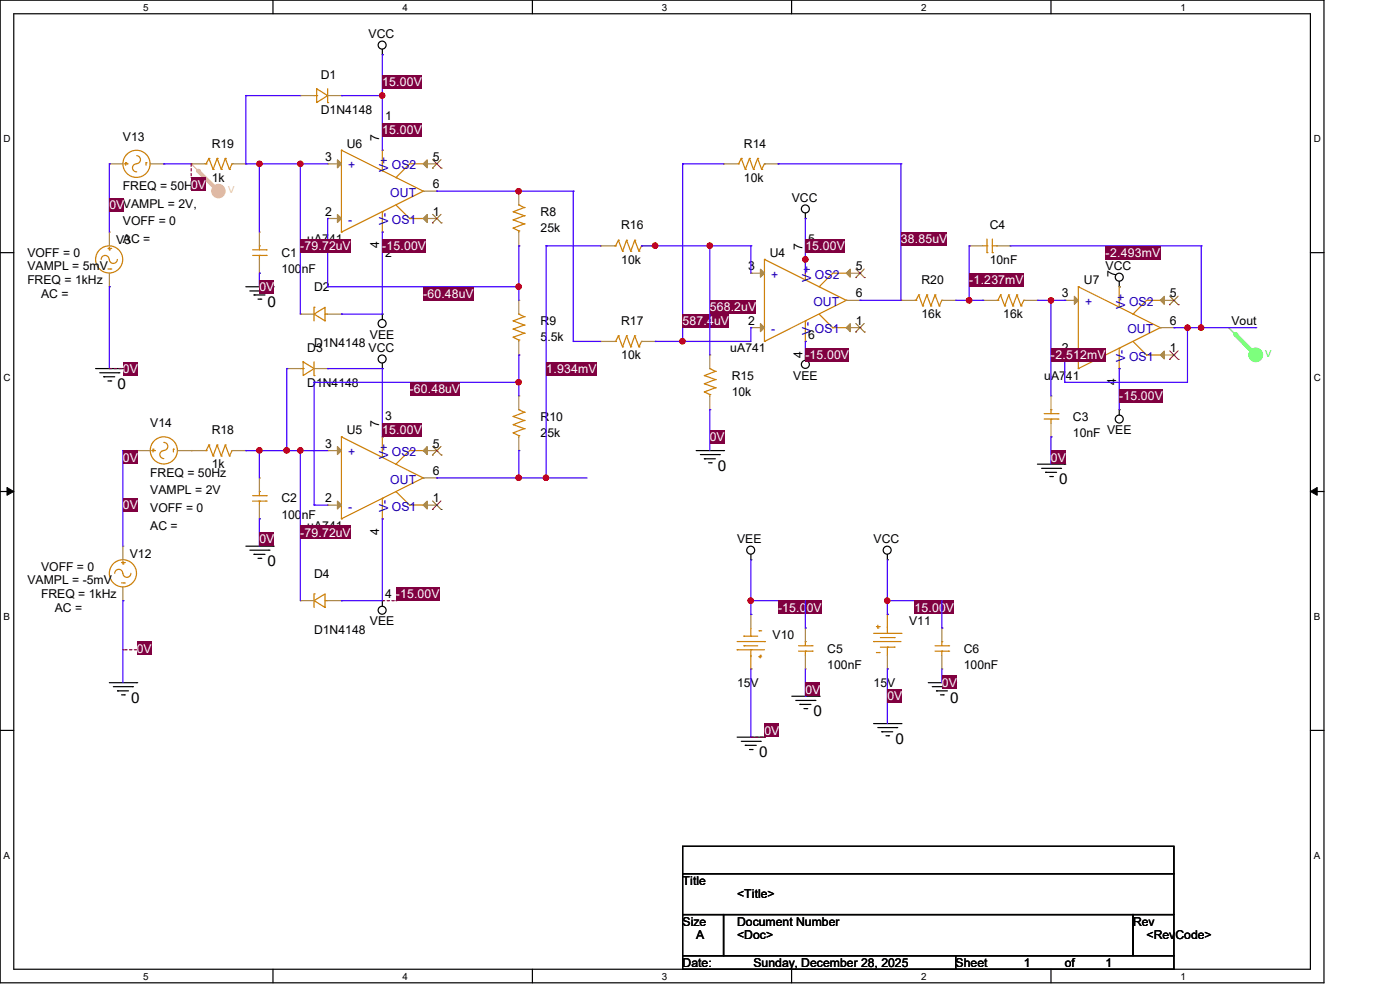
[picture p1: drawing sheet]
<svg xmlns="http://www.w3.org/2000/svg" width="297mm" height="210mm" viewBox="0 0 297 210" stroke-linecap="round" stroke-linejoin="round" font-family="sans-serif">
<path d="M0 0h280.9v208.5h-280.9zM2.9 2.9h275.1v202.7h-275.1z" fill="none" stroke="#000" stroke-width=".25"/>
<g fill="#fff">
<path d="M30.4 .3h1.1v2.4h-1.1z"/>
<path d="M30.4 205.9h1.1v2.3h-1.1z"/>
</g>
<path d="M57.9 0v2.9M57.9 205.6v2.9" fill="none" stroke="#000" stroke-width=".25"/>
<g fill="#fff">
<path d="M85.4 .3h1.1v2.4h-1.1z"/>
<path d="M85.4 205.9h1.1v2.3h-1.1z"/>
</g>
<path d="M112.9 0v2.9M112.9 205.6v2.9" fill="none" stroke="#000" stroke-width=".25"/>
<g fill="#fff">
<path d="M140.4 .3h1.2v2.4h-1.2z"/>
<path d="M140.4 205.9h1.2v2.3h-1.2z"/>
</g>
<path d="M167.9 0v2.9M167.9 205.6v2.9" fill="none" stroke="#000" stroke-width=".25"/>
<g fill="#fff">
<path d="M195.4 .3h1.2v2.4h-1.2z"/>
<path d="M195.4 205.9h1.2v2.3h-1.2z"/>
</g>
<path d="M223 0v2.9M223 205.6v2.9" fill="none" stroke="#000" stroke-width=".25"/>
<g fill="#fff">
<path d="M250.4 .3h1.2v2.4h-1.2z"/>
<path d="M250.4 205.9h1.2v2.3h-1.2z"/>
<path d="M.8 28.2h1.4v2.4h-1.4z"/>
<path d="M278.7 28.2h1.5v2.4h-1.5z"/>
<path d="M.8 78.9h1.4v2.3h-1.4z"/>
<path d="M278.7 78.9h1.5v2.3h-1.5z"/>
</g>
<path d="M0 53.6h2.9M278 53.6h2.9" fill="none" stroke="#000" stroke-width=".25"/>
<g fill="#fff">
<path d="M.8 129.6h1.3v2.3h-1.3z"/>
<path d="M278.7 129.6h1.4v2.3h-1.4z"/>
</g>
<path d="M0 104.3h2.9M278 104.3h2.9" fill="none" stroke="#000" stroke-width=".25"/>
<path d="M1.5 103.4l1.4 .9-1.4 .8zM278 104.3l1.4-.9v1.7z" fill="#000" stroke="#000" stroke-width=".21"/>
<g fill="#fff">
<path d="M.8 180.3h1.3v2.3h-1.3z"/>
<path d="M278.7 180.3h1.4v2.3h-1.4z"/>
</g>
<g fill="none" stroke="#000" stroke-width=".25">
<path d="M81.1 11.6h.1M81.1 10.5v1.1M170.9 46.4h.1M170.9 45.2v1.2M237.4 59.7v1.1M20.3 78.2h5.8M21.2 79.1h4M22 79.9h.1M22 79.9h2.3M25.2 79.1h.1M26.1 78.2h.1M52.2 60.8h5.8"/>
<path d="M53 61.7h4.1M53.9 62.6h.1M53.9 62.6h2.3M54.7 63.5h.6M55.3 63.5h.1M57.1 61.7h.1M58 60.8h.1M81.1 78.2h.1M81.1 66.6h.1M81.1 66.6v1.2M81.1 77v1.2M170.9 75.3h.1"/>
<path d="M170.9 75.3v1.2M237.4 60.8h.1M22.9 80.8h.6M23.5 80.8h.1M147.7 95.6h5.8M148.6 96.4h4M149.4 97.3h.1M149.4 97.3h2.4M150.3 98.2h.6M150.9 98.2h.1M152.6 96.4h.1M153.5 95.6h.1"/>
<path d="M220.1 98.5h5.8M221 99.4h4M225 99.4h.1M225.9 98.5h.1M237.4 86.9h.1M237.4 86.9v1.2M52.2 115.9h5.8M53 116.7h4.1M53.9 117.6h.1M53.9 117.6h2.3M54.7 118.4h.6M55.3 118.4h.1"/>
<path d="M57.1 116.7h.1M58 115.9h.1M159.3 118.7h.1M159.3 117.6v1.1M188.3 118.7h.1M188.3 117.6v1.1M221.8 100.2h.1M221.8 100.2h2.4M222.7 101.1h.6M223.3 101.1h.1M81.1 127.4h.1M81.1 127.4v1.2"/>
<path d="M0 154.9h2.9M23.2 144.8h5.8M24 145.7h4.1M24.9 146.6h.1M24.9 146.6h2.4M25.8 147.4h.6M26.4 147.4h.1M28.1 145.7h.1M29 144.8h.1M156.4 156.4h5.8M157.3 157.3h4M158.1 158.1h.1"/>
<path d="M158.1 158.1h2.3M159 159h.6M159.6 159h.1M161.3 157.3h.1M162.2 156.4h.1M168 147.7h5.8M168.8 148.6h4.1M169.7 149.4h.1M169.7 149.4h2.3M170.6 150.3h.6M171.2 150.3h.1M172.9 148.6h.1"/>
<path d="M173.8 147.7h.1M185.3 153.5h5.8M186.2 154.3h4M187.1 155.2h.1M187.1 155.2h2.3M188 156.1h.5M188.5 156.1h.1M190.2 154.3h.1M191.1 153.5h.1M196.9 144.8h5.8M197.8 145.7h4M198.7 146.6h.1"/>
<path d="M198.7 146.6h2.3M199.5 147.4h.6M200.1 147.4h.1M201.8 145.7h.1M202.7 144.8h.1M278 154.9h2.9M144.8 179.5h104.2v5.8h-104.2zM144.8 185.3h104.2v8.7h-104.2zM144.8 194h8.7v8.7h-8.7zM153.5 194h86.9v8.7h-86.9zM240.4 194h8.6v8.7h-8.6zM144.8 202.7h57.9v2.9h-57.9z"/>
<path d="M202.7 202.7h46.3v2.9h-46.3z"/>
<circle cx="81.1" cy="9.6" r=".85"/>
<circle cx="170.9" cy="44.3" r=".85"/>
<circle cx="237.4" cy="58.8" r=".85"/>
<circle cx="81.1" cy="68.6" r=".85"/>
<circle cx="81.1" cy="76.2" r=".85"/>
<circle cx="170.9" cy="77.3" r=".85"/>
<circle cx="237.4" cy="88.9" r=".85"/>
<circle cx="159.3" cy="116.7" r=".85"/>
<circle cx="188.2" cy="116.7" r=".85"/>
<circle cx="81.1" cy="129.5" r=".85"/>
</g>
<circle cx="46.3" cy="40.5" r="1.42" fill="#faa" stroke="#faa" stroke-width=".25"/>
<path d="M40.6 34.8h.1M40.6 34.8l5.8 5.8" fill="none" stroke="#faa" stroke-width=".25"/>
<path d="M42 36.2l4.4 4.4" fill="none" stroke="#faa" stroke-width=".85"/>
<circle cx="42" cy="36.2" r=".42" fill="#faa"/>
<circle cx="266.4" cy="75.3" r="1.43" fill="#5f5" stroke="#5f5" stroke-width=".25"/>
<path d="M260.6 69.5h.1M260.6 69.5l5.8 5.8" fill="none" stroke="#5f5" stroke-width=".25"/>
<path d="M262.1 71l4.3 4.3" fill="none" stroke="#5f5" stroke-width=".85"/>
<circle cx="262.1" cy="71" r=".42" fill="#5f5"/>
<g fill="none" stroke="#cc8006" stroke-width=".25">
<path d="M67.2 18.8l2.3 1.5-2.3 1.5zM69.5 18.8v3M26.4 34.8h.6M26.7 34.5h.1M26.7 34.5v.6M27 34.8h.1M29 33a.92 .92 0 0 1 .8 1.1 .92 .92 0 0 1-1.2 .7 .85 .85 0 0 0-.5 1 .85 .85 0 0 0 .9 .6M31 34.5h.1M31 34.5v.6M43.5 34.8h.2M43.7 34.8h.1M44.3 33.6h.1"/>
<path d="M44.3 33.6l-.6 1.2M44.3 33.6l.9 2.3M45.2 35.9h.1M46.1 33.6h.1M46.1 33.6l-.9 2.3M46.1 33.6l.8 2.3M46.9 35.9h.1M47.8 33.6h.1M47.8 33.6l-.9 2.3M47.8 33.6l.9 2.3M48.7 35.9h.1M49.2 34.8h.1"/>
<path d="M49.2 34.8l-.5 1.1M66.6 20.3h.6M67.2 20.3h.1M69.5 21.8h.1M72.4 31.9h.1M72.4 31.9v17.3M72.4 31.9l17.4 8.7M81.1 36.2h.1M81.1 31.9h.1M81.1 31.9v4.3M84 37.7h.1M89.8 34.8h.1"/>
<path d="M89.8 34.8h-2.9l-2.9 2.9M156.4 34.8h.3M156.7 34.8h.1M157.3 33.6h.1M157.3 33.6l-.6 1.2M157.3 33.6l.8 2.3M158.1 35.9h.1M159 33.6h.1M159 33.6l-.9 2.3M159 33.6l.9 2.3M159.9 35.9h.1M160.7 33.6h.1"/>
<path d="M160.7 33.6l-.8 2.3M160.7 33.6l.9 2.3M161.6 35.9h.1M162.2 34.8h.1M162.2 34.8l-.6 1.1M21.5 55a.87 .87 0 0 1 .8-.8 .87 .87 0 0 1 .9 .8 .85 .85 0 0 0 .8 .9 .85 .85 0 0 0 .9-.9M22.9 57.1h.6M22.9 52.7h.6M23.2 53h.1M23.2 52.5v.5M23.5 57.1h.1M23.5 52.7h.1"/>
<path d="M53.6 54.2h2.9M53.6 53h2.9M55 52.2h.1M55 54.2h.1M55 52.2v.8M55 54.2v.8M56.5 54.2h.1M56.5 53h.1M72.4 49.2h.1M81.1 44.9h.1M81.1 49.2h.1M81.1 44.9v4.3"/>
<path d="M84 43.5l2.9 2.9M86.9 46.4h.1M86.9 46.4h2.9M89.8 40.6h.1M89.8 46.4h.1M89.8 40.6l-17.4 8.6M108.9 48.4h.1M108.9 46.7h.1M108.9 44.9h.1M108.9 48.4l1.2 .6M108.9 46.7l2.3 .8M108.9 44.9l2.3 .9"/>
<path d="M110.1 43.5h.1M110.1 49h.1M110.1 49v.2M110.1 43.5l1.1 .5M111.2 47.5h.1M111.2 45.8h.1M111.2 44h.1M111.2 47.5l-2.3 .9M111.2 45.8l-2.3 .9M111.2 44l-2.3 .9M130.3 52.2h.3M130.6 52.2h.1"/>
<path d="M131.2 51h.1M131.2 51l-.6 1.2M131.2 51l.9 2.3M132.1 53.3h.1M132.9 51h.1M132.9 51l-.8 2.3M132.9 51l.9 2.3M133.8 53.3h.1M134.7 51h.1M134.7 51l-.9 2.3M134.7 51l.9 2.3M135.6 53.3h.1"/>
<path d="M136.1 52.2h.1M136.1 52.2l-.5 1.1M162.2 55h.1M162.2 55l17.3 8.7M162.2 55v17.4M170.9 59.4h.1M170.9 55h.1M170.9 55v4.4M179.5 58h.1M179.5 58h-2.8l-2.9 2.8M208.5 52.2h.9M209.4 53.6h.1"/>
<path d="M209.4 52.2h.1M209.4 50.7v2.9M210.5 53.6h.1M210.5 52.2h.9M210.5 50.7v2.9M211.4 52.2h.1M63.7 78.2h.6M64.3 76.8l2.3 1.4-2.3 1.5zM64.3 78.2h.1M66.6 79.7h.1M66.6 66.6l2.4-1.4v2.9zM66.6 65.2h.1"/>
<path d="M66.6 65.2v2.9M66.6 76.8v2.9M69 66.6h.1M69 66.6h.5M108.9 71.5h.1M108.9 69.8h.1M108.9 68.1h.1M108.9 71.5l1.2 .6M108.9 69.8l2.3 .9M108.9 68.1l2.3 .9M110.1 66.6h.1M110.1 72.1h.1"/>
<path d="M110.1 72.1v.3M110.1 66.6l1.1 .6M111.2 70.7h.1M111.2 69h.1M111.2 67.2h.1M111.2 70.7l-2.3 .8M111.2 69l-2.3 .8M111.2 67.2l-2.3 .9M130.3 72.4h.3M130.6 72.4h.1M131.2 71.2h.1M131.2 71.2l-.6 1.2"/>
<path d="M131.2 71.2l.9 2.4M132.1 73.6h.1M132.9 71.2h.1M132.9 71.2l-.8 2.4M132.9 71.2l.9 2.4M133.8 73.6h.1M134.7 71.2h.1M134.7 71.2l-.9 2.4M134.7 71.2l.9 2.4M135.6 73.6h.1M136.1 72.4h.1M136.1 72.4l-.5 1.2"/>
<path d="M149.4 79.7h.1M149.4 79.7l2.4 .8M150.6 78.2h.1M150.6 78.2l1.2 .6M151.8 78.8h.1M151.8 78.8l-2.4 .9M162.2 72.4h.1M170.9 68.1h.1M170.9 72.4h.1M170.9 68.1v4.3M173.8 60.8h.1M173.8 66.6l2.9 2.9"/>
<path d="M176.7 69.5h.1M176.7 69.5h2.8M179.5 63.7h.1M179.5 69.5h.1M179.5 63.7l-17.3 8.7M194 63.7h.3M194.3 63.7h.1M194.9 62.6h.1M194.9 62.6l-.6 1.1M194.9 62.6l.8 2.3M195.7 64.9h.1M196.6 62.6h.1"/>
<path d="M196.6 62.6l-.9 2.3M196.6 62.6l.9 2.3M197.5 64.9h.1M198.4 62.6h.1M198.4 62.6l-.9 2.3M198.4 62.6l.9 2.3M199.3 64.9h.1M199.8 63.7h.1M199.8 63.7l-.5 1.2M211.4 63.7h.3M211.7 63.7h.1M212.3 62.6h.1"/>
<path d="M212.3 62.6l-.6 1.1M212.3 62.6l.8 2.3M213.1 64.9h.1M214 62.6h.1M214 62.6l-.9 2.3M214 62.6l.9 2.3M214.9 64.9h.1M215.7 62.6h.1M215.7 62.6l-.8 2.3M215.7 62.6l.9 2.3M216.6 64.9h.1M217.2 63.7h.1"/>
<path d="M217.2 63.7l-.6 1.2M228.8 60.8h.1M228.8 78.2h.1M228.8 60.8l17.4 8.7M228.8 60.8v17.4M237.4 73.9h.1M237.4 65.2h.1M237.4 60.8h.1M237.4 78.2h.1M237.4 60.8v4.4M237.4 73.9v4.3M240.4 66.6h.1"/>
<path d="M240.4 72.4l2.8 2.9M243.2 75.3h.1M243.2 75.3h3M246.2 69.5h.1M246.2 63.7h.1M246.2 75.3h.1M246.2 63.7h-3l-2.8 2.9M246.2 69.5l-17.4 8.7M32.2 95.6h.6M32.5 95.3h.1M32.5 95.3v.6M32.8 95.6h.1"/>
<path d="M34.8 93.9a.85 .85 0 0 1 .8 .8 .85 .85 0 0 1-.8 .8M34.8 95.6a.85 .85 0 0 0-.9 .8 .85 .85 0 0 0 .9 .9M36.8 95.3h.1M36.8 95.3v.6M43.5 95.6h.2M43.7 95.6h.1M44.3 94.4h.1M44.3 94.4l-.6 1.2M44.3 94.4l.9 2.3M45.2 96.7h.1M46.1 94.4h.1M46.1 94.4l-.9 2.3"/>
<path d="M46.1 94.4l.8 2.3M46.9 96.7h.1M47.8 94.4h.1M47.8 94.4l-.9 2.3M47.8 94.4l.9 2.3M48.7 96.7h.1M49.2 95.6h.1M49.2 95.6l-.5 1.1M72.4 92.7h.1M72.4 92.7l17.4 8.7M72.4 92.7v17.4M81.1 97h.1"/>
<path d="M81.1 92.7h.1M81.1 92.7v4.3M84 98.5h.1M89.8 95.6h.1M89.8 95.6h-2.9l-2.9 2.9M108.9 91.8h.1M108.9 90.1h.1M108.9 88.3h.1M108.9 91.8l1.2 .6M108.9 90.1l2.3 .8M108.9 88.3l2.3 .9M110.1 86.9h.1"/>
<path d="M110.1 92.4h.1M110.1 86.9l1.1 .6M110.1 92.4v.3M111.2 90.9h.1M111.2 89.2h.1M111.2 87.5h.1M111.2 90.9l-2.3 .9M111.2 89.2l-2.3 .9M111.2 87.5l-2.3 .8M149.4 83.1h.1M149.4 81.4h.1M149.4 83.1l1.2 .6"/>
<path d="M149.4 81.4l2.4 .9M150.6 83.7h.1M150.6 83.7v.3M151.8 82.3h.1M151.8 80.5h.1M151.8 82.3l-2.4 .8M151.8 80.5l-2.4 .9M221.5 88.9h3M221.5 87.8h3M223 86.9h.1M223 88.9h.1M223 86.9v.9"/>
<path d="M223 88.9v.9M224.5 88.9h.1M224.5 87.8h.1M25.8 119.3h.6M26.1 119.6h.1M26.1 119v.6M26.4 119.3h.1M53.6 106.3h2.9M53.6 105.2h2.9M55 104.3h.1M55 106.3h.1M55 104.3v.9"/>
<path d="M55 106.3v.8M56.5 106.3h.1M56.5 105.2h.1M72.4 110.1h.1M81.1 105.7h.1M81.1 110.1h.1M81.1 105.7v4.4M84 104.3l2.9 2.8M86.9 107.1h.1M86.9 107.1h2.9M89.8 101.4h.1M89.8 107.1h.1"/>
<path d="M89.8 101.4l-17.4 8.7M24.3 121.6a.85 .85 0 0 1 .9-.8 .85 .85 0 0 1 .8 .8M25.8 123.7h.6M26.1 121.6a.85 .85 0 0 0 .8 .9 .85 .85 0 0 0 .9-.9M26.4 123.7h.1M66.6 127.4l2.4-1.4v2.9zM66.6 126h.1M66.6 126v2.9M69 127.4h.1M69 127.4h.5M156.4 137.8h.1M156.4 136.1h5.8"/>
<path d="M156.4 137.8h5.8M157.8 137h.1M157.8 135h.1M157.8 137h2.9M157.8 135h2.9M159.3 137.8h.1M159.3 135h.1M159.3 133.2v1.8M159.3 137.8v4.1M161 139.3h.1M161 133.8h.1M161 139.3h.6"/>
<path d="M161 133.8h.6M161.3 139h.1M161.3 139v.6M162.2 136.1h.1M169.4 138.1h2.9M169.4 137h2.9M170.9 136.1h.1M170.9 138.1h.1M170.9 136.1v.9M170.9 138.1v.9M172.3 138.1h.1M172.3 137h.1"/>
<path d="M185.3 136.1h.1M185.3 136.1h5.8M185.3 134.4h5.8M185.9 132.9h.6M185.9 138.4h.6M186.2 133.2h.1M186.2 132.6v.6M186.5 132.9h.1M186.5 138.4h.1M186.8 135.3h2.9M186.8 137.3h2.9M188.3 134.4h.1"/>
<path d="M188.3 137.3h.1M188.3 130.3h.1M188.3 130.3v4.1M188.3 137.3v1.7M189.7 135.3h.1M189.7 137.3h.1M191.1 134.4h.1M198.4 138.1h2.9M198.4 137h2.9M199.8 136.1h.1M199.8 138.1h.1M199.8 136.1v.9"/>
<path d="M199.8 138.1v.9M201.3 138.1h.1M201.3 137h.1M159.3 141.9h.1"/>
<circle cx="29" cy="34.8" r="2.88"/>
<circle cx="23.2" cy="55" r="2.88"/>
<circle cx="34.8" cy="95.5" r="2.88"/>
<circle cx="26.1" cy="121.6" r="2.88"/>
</g>
<g fill="none" stroke="#a84" stroke-width=".25">
<path d="M23.2 34.8h.1M23.2 34.8h2.9M31.9 34.8h2.9M34.8 34.8h.1M40.6 34.8h.1M40.6 34.8h2.9M49.2 34.8h3M52.2 34.8h.1M63.7 20.3h.1M63.7 20.3h2.9M69.5 34.8h.1M69.5 34.8h2.9"/>
<path d="M69.5 20.3h2.9M72.4 20.3h.1M81.1 31.9h.1M89.8 34.8h2.9M92.7 34.8h.1M153.5 34.8h.1M153.5 34.8h2.9M162.2 34.8h2.9M165.1 34.8h.1M23.2 49.2h.1M23.2 49.2v3M23.2 58v2.8"/>
<path d="M55 58h.1M55 49.2h.1M55 49.2v3M55 55v3M69.5 46.4h.1M69.5 46.4h2.9M81.1 49.2h.1M89.8 46.4h2.9M89.8 40.6h2.9M92.7 40.6h.1M92.7 46.4h.1M110.1 40.6h.1"/>
<path d="M110.1 52.2h.1M110.1 40.6v2.9M110.1 49.2v3M127.4 52.2h.1M127.4 52.2h2.9M136.1 52.2h2.9M139 52.2h.1M159.3 58h.1M159.3 58h2.9M170.9 55h.1M179.5 58h3M182.5 58h.1"/>
<path d="M205.6 52.2h.1M205.6 52.2h2.9M211.4 52.2h2.9M214.3 52.2h.1M23.2 60.8h.1M60.8 78.2h.1M60.8 78.2h2.9M63.7 66.6h.1M63.7 66.6h2.9M66.6 78.2h2.9M69.5 78.2h.1M69.5 66.6h2.9"/>
<path d="M72.4 66.6h.1M110.1 63.7h.1M110.1 75.3h.1M110.1 63.7v2.9M110.1 72.4v2.9M127.4 72.4h.1M127.4 72.4h2.9M136.1 72.4h2.9M139 72.4h.1M150.6 75.3h.1M150.6 75.3v2.9M159.3 69.5h.1"/>
<path d="M159.3 69.5h2.9M170.9 72.4h.1M179.5 69.5h3M179.5 63.7h3M182.5 63.7h.1M182.5 69.5h.1M191.1 63.7h.1M191.1 63.7h2.9M199.8 63.7h2.9M202.7 63.7h.1M208.5 63.7h.1M208.5 63.7h2.9"/>
<path d="M217.2 63.7h2.9M220.1 63.7h.1M225.9 63.7h.1M225.9 75.3h.1M225.9 63.7h2.9M225.9 75.3h2.9M237.4 60.8h.1M237.4 78.2h.1M246.2 69.5h2.8M246.2 63.7h2.8M246.2 75.3h2.8M249 69.5h.1"/>
<path d="M249 75.3h.1M249 63.7h.1M29 95.6h.1M29 95.6h2.9M37.7 95.6h5.8M40.6 95.6h.1M49.2 95.6h3M52.2 95.6h.1M69.5 95.6h.1M69.5 95.6h2.9M81.1 92.7h.1M89.8 95.6h2.9"/>
<path d="M92.7 95.6h.1M110.1 84h.1M110.1 95.6h.1M110.1 84v2.9M110.1 92.7v2.9M150.6 86.9h.1M150.6 84v2.9M223 92.7h.1M223 84h.1M223 84v2.9M223 89.8v2.9M26.1 115.9h.1"/>
<path d="M26.1 115.9v2.8M55 110.1h.1M55 101.4h.1M55 101.4v2.9M55 107.1v3M69.5 107.1h.1M69.5 107.1h2.9M81.1 110.1h.1M89.8 107.1h2.9M89.8 101.4h2.9M92.7 101.4h.1M92.7 107.1h.1"/>
<path d="M26.1 127.4h.1M26.1 124.5v2.9M63.7 127.4h.1M63.7 127.4h2.9M69.5 127.4h2.9M72.4 127.4h.1M159.3 130.3h.1M159.3 130.3v2.9M170.9 133.2h.1M170.9 133.2v2.9M170.9 139v2.9M188.3 130.3h.1"/>
<path d="M188.3 139v2.9M199.8 133.2h.1M199.8 133.2v2.9M199.8 139v2.9M159.3 141.9h.1M170.9 141.9h.1M188.3 141.9h.1M199.8 141.9h.1"/>
</g>
<g fill="#a84" stroke="#a84" stroke-width=".25">
<path d="M161.3 57.1l.9 .9-.9 .8z"/>
<path d="M161.3 68.7l.9 .8-.9 .9z"/>
<path d="M179.5 69.5l.9-.8v1.7z"/>
<path d="M179.5 58l.9-.9v1.7z"/>
<path d="M71.6 94.7l.8 .9-.8 .8z"/>
<path d="M71.6 106.3l.8 .8-.8 .9z"/>
<path d="M89.8 107.1l.8-.8v1.7z"/>
<path d="M89.8 95.6l.8-.9v1.7z"/>
<path d="M71.6 33.9l.8 .9-.8 .8z"/>
<path d="M71.6 45.5l.8 .9-.8 .8z"/>
<path d="M89.8 46.4l.8-.9v1.7z"/>
<path d="M89.8 34.8l.8-.9v1.7z"/>
<path d="M227.9 62.9l.9 .8-.9 .9z"/>
<path d="M227.9 74.5l.9 .8-.9 .9z"/>
<path d="M247 74.5v1.7l-.8-.9z"/>
<path d="M247 62.9v1.7l-.8-.9z"/>
</g>
<g fill="none" stroke="#804000" stroke-width=".21">
<path d="M91.7 35.7h.1M91.8 33.9l1.8 1.8M93.6 33.9l-1.9 1.8M93.6 35.7h.1M91.7 47.3h.1M91.8 45.5l1.8 1.8M93.6 45.5l-1.9 1.8M93.6 47.3h.1M181.5 58.9h.1M181.6 57.1l1.8 1.8M183.3 57.1l-1.8 1.8M183.4 58.9h.1"/>
<path d="M181.5 70.4h.1M181.6 68.6l1.8 1.8M183.3 68.6l-1.8 1.8M183.4 70.4h.1M248.1 76.2h.1M248.1 64.6h.1M248.2 74.4l1.8 1.8M248.2 62.8l1.8 1.8M249.9 74.4l-1.8 1.8M249.9 62.8l-1.8 1.8M250 76.2h.1M250 64.6h.1"/>
<path d="M91.7 96.5h.1M91.8 94.7l1.8 1.8M93.6 94.7l-1.9 1.8M93.6 96.5h.1M91.7 108.1h.1M91.8 106.3l1.8 1.8M93.6 106.3l-1.9 1.8M93.6 108.1h.1"/>
</g>
<path d="M81.1 11.6h.1M81.1 11.6v8.7" fill="none" stroke="#4200ff" stroke-width=".25"/>
<g fill="#800040">
<path d="M81.1 16h5.2v2.8h-5.2z"/>
<path d="M86.3 16h3.2v2.8h-3.2z"/>
</g>
<path d="M92.7 40.6h.1M92.7 40.6h17.4M110.1 52.2h.1M110.1 52.2v8.6h-40.6M69.5 60.8h.1" fill="none" stroke="#4200ff" stroke-width=".25"/>
<g fill="#f00" stroke="#f00" stroke-width=".25">
<circle cx="110" cy="40.6" r=".55"/>
<circle cx="110" cy="60.8" r=".55"/>
</g>
<g fill="#800040">
<path d="M89.8 60.8h6.1v2.9h-6.1z"/>
<path d="M95.9 60.8h4.6v2.9h-4.6z"/>
</g>
<path d="M69.5 46.4h.1M69.5 46.4v14.4M110.1 60.8h.1M110.1 75.3h.1M110.1 60.8v2.9M110.1 75.3v5.8h-43.5M66.6 81.1h.1" fill="none" stroke="#4200ff" stroke-width=".25"/>
<circle cx="110" cy="81.1" r=".55" fill="#f00" stroke="#f00" stroke-width=".25"/>
<g fill="#800040">
<path d="M86.9 81.1h6.1v2.9h-6.1z"/>
<path d="M93 81.1h4.6v2.9h-4.6z"/>
</g>
<g fill="none" stroke="#4200ff" stroke-width=".25">
<path d="M144.8 34.8h.1M144.8 34.8v37.6M121.6 40.6h.1M121.6 40.6v31.8M136.1 52.2h.1M136.1 52.2h2.9M121.6 72.4h.1M121.6 72.4h5.8M66.6 81.1h.1M66.6 81.1v26M110.1 81.1h.1M110.1 95.6h.1"/>
<path d="M110.1 81.1v2.9M110.1 95.6v5.8h-17.4M66.6 107.1h.1M66.6 107.1h2.9M92.7 101.4h.1"/>
</g>
<circle cx="110" cy="101.3" r=".55" fill="#f00" stroke="#f00" stroke-width=".25"/>
<g fill="#800040">
<path d="M144.8 66.6h5.2v2.9h-5.2z"/>
<path d="M150 66.6h4.6v2.9h-4.6z"/>
</g>
<path d="M165.1 34.8h.1M165.1 34.8h26M150.6 52.2h.1M150.6 52.2h8.7M139 72.4h.1M139 72.4h5.8M182.5 63.7h.1M182.5 63.7h8.6M150.6 86.9h.1M150.6 86.9v8.7" fill="none" stroke="#4200ff" stroke-width=".25"/>
<circle cx="144.8" cy="72.4" r=".55" fill="#f00" stroke="#f00" stroke-width=".25"/>
<path d="M150.6 91.2h3.2v2.9h-3.2z" fill="#800040"/>
<path d="M159.3 156.4h.1M159.3 141.9v14.5" fill="none" stroke="#4200ff" stroke-width=".25"/>
<path d="M162.2 153.5h3.2v2.9h-3.2z" fill="#800040"/>
<path d="M159.3 156.4h2.9M162.2 156.4h.1" fill="none" stroke="#800040" stroke-width=".25" stroke-dasharray=".5"/>
<path d="M188.3 141.9h.1M188.3 141.9v11.6" fill="none" stroke="#4200ff" stroke-width=".25"/>
<path d="M188.3 146.3h3.1v2.8h-3.1z" fill="#800040"/>
<path d="M150.6 52.2h.1M150.6 52.2v23.1" fill="none" stroke="#4200ff" stroke-width=".25"/>
<g fill="#800040">
<path d="M150.6 63.7h6.7v2.9h-6.7z"/>
<path d="M157.3 63.7h3.1v2.9h-3.1z"/>
</g>
<path d="M191.1 34.8h.1M191.1 34.8v28.9M159.3 52.2h.1M159.3 52.2v5.8" fill="none" stroke="#4200ff" stroke-width=".25"/>
<g fill="#800040">
<path d="M191.1 49.2h6.7v2.9h-6.7z"/>
<path d="M197.8 49.2h3.2v2.9h-3.2z"/>
</g>
<path d="M170.9 72.4h.1M170.9 72.4v2.9" fill="none" stroke="#4200ff" stroke-width=".25"/>
<g fill="#800040">
<path d="M170.9 73.9h6.1v2.9h-6.1z"/>
<path d="M177 73.9h3.1v2.9h-3.1z"/>
</g>
<path d="M170.9 46.4h.1M170.9 46.4v8.6" fill="none" stroke="#4200ff" stroke-width=".25"/>
<circle cx="170.9" cy="55" r=".55" fill="#f00" stroke="#f00" stroke-width=".25"/>
<path d="M170.9 50.7h8.4v2.9h-8.4z" fill="#800040"/>
<path d="M144.8 34.8h.1M144.8 34.8h8.7M170.9 55h.1M170.9 55v3M81.1 78.2h.1M81.1 78.2v14.5" fill="none" stroke="#4200ff" stroke-width=".25"/>
<g fill="#800040">
<path d="M81.1 89.8h5.2v2.9h-5.2z"/>
<path d="M86.3 89.8h3.2v2.9h-3.2z"/>
</g>
<path d="M81.1 110.1h.1M81.1 110.1v17.3" fill="none" stroke="#4200ff" stroke-width=".25"/>
<g fill="#800040">
<path d="M84 124.5h6.1v2.9h-6.1z"/>
<path d="M90.1 124.5h3.2v2.9h-3.2z"/>
</g>
<path d="M81.1 127.4h2.9M84 127.4h.1" fill="none" stroke="#800040" stroke-width=".25" stroke-dasharray=".5"/>
<path d="M81.1 49.2h.1M81.1 49.2v17.4" fill="none" stroke="#4200ff" stroke-width=".25"/>
<g fill="#800040">
<path d="M81.1 50.7h6.1v2.9h-6.1z"/>
<path d="M87.2 50.7h3.2v2.9h-3.2z"/>
</g>
<path d="M115.9 52.2h.1M115.9 52.2v49.2h-5.8M115.9 52.2h11.5M144.8 72.4h.1M159.3 69.5h.1M159.3 69.5v2.9h-14.5M110.1 101.4h.1" fill="none" stroke="#4200ff" stroke-width=".25"/>
<circle cx="115.8" cy="101.3" r=".55" fill="#f00" stroke="#f00" stroke-width=".25"/>
<g fill="#800040">
<path d="M115.9 76.8h2.3v2.8h-2.3z"/>
<path d="M118.2 76.8h8.4v2.8h-8.4z"/>
</g>
<path d="M23.2 60.8h.1M23.2 60.8v17.4M115.9 101.4h.1M115.9 101.4h8.6" fill="none" stroke="#4200ff" stroke-width=".25"/>
<path d="M26.1 76.8h3.2v2.8h-3.2z" fill="#800040"/>
<path d="M23.2 78.2h2.9M26.1 78.2h.1" fill="none" stroke="#800040" stroke-width=".25" stroke-dasharray=".5"/>
<path d="M26.1 95.6h.1M26.1 95.6v20.3" fill="none" stroke="#4200ff" stroke-width=".25"/>
<path d="M26.1 105.7h3.2v2.9h-3.2z" fill="#800040"/>
<path d="M26.1 95.6h.1M26.1 95.6h2.9" fill="none" stroke="#4200ff" stroke-width=".25"/>
<path d="M26.1 95.6h3.2v2.9h-3.2z" fill="#800040"/>
<path d="M110.1 40.6h.1M110.1 40.6h11.5M139 52.2h.1M139 52.2h11.6M26.1 127.4h.1M26.1 127.4v17.4" fill="none" stroke="#4200ff" stroke-width=".25"/>
<g fill="#f00" stroke="#f00" stroke-width=".25">
<circle cx="150.6" cy="52.1" r=".55"/>
<circle cx="139" cy="52.1" r=".55"/>
</g>
<path d="M29 136.1h3.2v2.9h-3.2z" fill="#800040"/>
<path d="M26.1 137.8h.1M29 137.8h-2.9" fill="none" stroke="#800040" stroke-width=".25" stroke-dasharray=".5"/>
<path d="M34.8 34.8h.1M34.8 34.8h5.8M52.2 95.6h.1M52.2 95.6h2.8" fill="none" stroke="#4200ff" stroke-width=".25"/>
<circle cx="55" cy="95.5" r=".55" fill="#f00" stroke="#f00" stroke-width=".25"/>
<path d="M40.6 37.7h3.1v2.9h-3.1z" fill="#800040"/>
<path d="M40.6 34.8v2.9M40.6 37.7h.1" fill="none" stroke="#800040" stroke-width=".25" stroke-dasharray=".5"/>
<path d="M52.2 20.3h.1M52.2 20.3v14.5M52.2 20.3h11.5M72.4 20.3h.1M72.4 20.3h8.7M81.1 20.3h.1M81.1 20.3v11.6" fill="none" stroke="#4200ff" stroke-width=".25"/>
<circle cx="81.1" cy="20.3" r=".55" fill="#f00" stroke="#f00" stroke-width=".25"/>
<g fill="#800040">
<path d="M81.1 26.1h5.2v2.9h-5.2z"/>
<path d="M86.3 26.1h3.2v2.9h-3.2z"/>
</g>
<path d="M52.2 34.8h.1M52.2 34.8h2.8M63.7 34.8h.1M63.7 34.8v31.8" fill="none" stroke="#4200ff" stroke-width=".25"/>
<circle cx="63.7" cy="34.8" r=".55" fill="#f00" stroke="#f00" stroke-width=".25"/>
<g fill="#800040">
<path d="M63.7 50.7h6.1v2.9h-6.1z"/>
<path d="M69.8 50.7h4.6v2.9h-4.6z"/>
</g>
<path d="M63.7 34.8h.1M63.7 34.8h5.8M60.8 78.2h.1M60.8 78.2v17.4M69.5 78.2h.1M69.5 78.2h11.6M72.4 66.6h.1M72.4 66.6h8.7M60.8 95.6h.1M60.8 95.6h2.9M63.7 95.6h.1M63.7 95.6v31.8" fill="none" stroke="#4200ff" stroke-width=".25"/>
<g fill="#f00" stroke="#f00" stroke-width=".25">
<circle cx="60.8" cy="95.5" r=".56"/>
<circle cx="63.7" cy="95.5" r=".55"/>
</g>
<g fill="#800040">
<path d="M63.7 111.5h6.1v2.9h-6.1z"/>
<path d="M69.8 111.5h4.6v2.9h-4.6z"/>
</g>
<path d="M23.2 34.8h.1M23.2 34.8v14.4M63.7 95.6h.1M63.7 95.6h5.8M72.4 127.4h.1M72.4 127.4h8.7" fill="none" stroke="#4200ff" stroke-width=".25"/>
<path d="M23.2 42h3.2v2.9h-3.2z" fill="#800040"/>
<path d="M55 34.8h.1M55 34.8v14.4M55 34.8h8.7M55 58h.1M55 58v2.8" fill="none" stroke="#4200ff" stroke-width=".25"/>
<circle cx="55" cy="34.8" r=".55" fill="#f00" stroke="#f00" stroke-width=".25"/>
<path d="M55 59.4h3.2v2.9h-3.2z" fill="#800040"/>
<path d="M55 95.6h.1M55 95.6v5.8M55 95.6h5.8M55 110.1h.1M55 110.1v5.8" fill="none" stroke="#4200ff" stroke-width=".25"/>
<path d="M55 112.9h3.2v2.9h-3.2z" fill="#800040"/>
<g fill="none" stroke="#4200ff" stroke-width=".25">
<path d="M205.6 52.2h.1M205.6 52.2v11.5M202.7 63.7h2.9M205.6 63.7h.1M220.1 63.7h2.9M223 63.7h.1M225.9 75.3h.1M225.9 75.3v5.8M249 69.5h.1M249 69.5h2.9M251.9 69.5h.1M251.9 69.5v11.6h-26"/>
<path d="M225.9 81.1h.1"/>
</g>
<g fill="#f00" stroke="#f00" stroke-width=".25">
<circle cx="251.9" cy="69.5" r=".55"/>
<circle cx="205.6" cy="63.7" r=".56"/>
</g>
<g fill="#800040">
<path d="M205.6 58h2.5v2.8h-2.5z"/>
<path d="M208.1 58h9.2v2.8h-9.2z"/>
</g>
<path d="M214.3 52.2h40.5M254.8 52.2h.1M205.6 63.7h2.9M208.5 63.7h.1" fill="none" stroke="#4200ff" stroke-width=".25"/>
<g fill="#800040">
<path d="M234.6 52.2h2.4v2.8h-2.4z"/>
<path d="M237 52.2h9.2v2.8h-9.2z"/>
</g>
<path d="M254.8 52.2v17.3M251.9 69.5h.1M251.9 69.5h2.9M254.8 69.5h.1M223 92.7h.1M223 92.7v5.8" fill="none" stroke="#4200ff" stroke-width=".25"/>
<circle cx="254.8" cy="69.5" r=".55" fill="#f00" stroke="#f00" stroke-width=".25"/>
<path d="M223 95.6h3.1v2.9h-3.1z" fill="#800040"/>
<path d="M223 63.7h.1M223 63.7v20.3" fill="none" stroke="#4200ff" stroke-width=".25"/>
<circle cx="223" cy="63.7" r=".55" fill="#f00" stroke="#f00" stroke-width=".25"/>
<g fill="#800040">
<path d="M223 73.9h2.4v2.9h-2.4z"/>
<path d="M225.4 73.9h9.2v2.9h-9.2z"/>
</g>
<path d="M223 63.7h2.9M225.9 63.7h.1M237.4 78.2h.1M237.4 78.2v8.7M254.8 69.5h11.6M266.4 69.5h.1" fill="none" stroke="#4200ff" stroke-width=".25"/>
<g fill="#800040">
<path d="M237.4 82.5h6.1v2.9h-6.1z"/>
<path d="M243.5 82.5h3.2v2.9h-3.2z"/>
</g>
<path d="M159.3 118.7v8.7M188.3 118.7v8.7M159.3 127.4h.1M159.3 127.4h11.6M170.9 127.4h.1M188.3 127.4h.1" fill="none" stroke="#4200ff" stroke-width=".25"/>
<g fill="#800040">
<path d="M165.1 127.4h6.1v2.9h-6.1z"/>
<path d="M171.2 127.4h3.1v2.9h-3.1z"/>
</g>
<path d="M159.3 130.3h.1M159.3 127.4v2.9M170.9 133.2h.1M170.9 127.4v5.8M170.9 147.7h.1M170.9 141.9v5.8" fill="none" stroke="#4200ff" stroke-width=".25"/>
<circle cx="159.3" cy="127.4" r=".55" fill="#f00" stroke="#f00" stroke-width=".25"/>
<path d="M170.9 144.8h3.1v2.9h-3.1z" fill="#800040"/>
<path d="M188.3 127.4h11.5M199.8 127.4h.1" fill="none" stroke="#4200ff" stroke-width=".25"/>
<path d="M194 127.4h8.5v2.9h-8.5z" fill="#800040"/>
<path d="M188.3 130.3h.1M188.3 127.4v2.9M199.8 133.2h.1M199.8 127.4v5.8M199.8 144.8h.1M199.8 141.9v2.9" fill="none" stroke="#4200ff" stroke-width=".25"/>
<circle cx="188.2" cy="127.4" r=".55" fill="#f00" stroke="#f00" stroke-width=".25"/>
<path d="M199.8 143.3h3.2v2.9h-3.2z" fill="#800040"/>
<g fill="#f00" stroke="#f00" stroke-width=".25">
<circle cx="110" cy="40.6" r=".55"/>
<circle cx="110" cy="60.8" r=".55"/>
<circle cx="110" cy="81.1" r=".55"/>
<circle cx="110" cy="101.3" r=".55"/>
<circle cx="144.8" cy="72.4" r=".55"/>
<circle cx="170.9" cy="55" r=".55"/>
<circle cx="115.8" cy="101.3" r=".55"/>
<circle cx="150.6" cy="52.1" r=".55"/>
<circle cx="139" cy="52.1" r=".55"/>
<circle cx="55" cy="95.5" r=".55"/>
<circle cx="81.1" cy="20.3" r=".55"/>
<circle cx="63.7" cy="34.8" r=".55"/>
<circle cx="60.8" cy="95.5" r=".56"/>
<circle cx="63.7" cy="95.5" r=".55"/>
<circle cx="55" cy="34.8" r=".55"/>
<circle cx="251.9" cy="69.5" r=".55"/>
<circle cx="205.6" cy="63.7" r=".56"/>
<circle cx="254.8" cy="69.5" r=".55"/>
<circle cx="223" cy="63.7" r=".55"/>
<circle cx="159.3" cy="127.4" r=".55"/>
<circle cx="188.2" cy="127.4" r=".55"/>
</g>
<g font-size="3.2">
<text x="56.8" y="65.1">0</text>
<text x="24.9" y="82.5">0</text>
<text x="152.3" y="99.9">0</text>
<text x="224.7" y="102.7">0</text>
<text x="56.8" y="120.1">0</text>
<text x="27.8" y="149.1">0</text>
<text x="201.6" y="149.1">0</text>
<text x="172.6" y="152">0</text>
<text x="161" y="160.7">0</text>
<text x="190" y="157.8">0</text>
</g>
<g font-size="2.6">
<text x="78.2" y="8.1">VCC</text>
<text x="68.1" y="16.8">D1</text>
<text x="26.1" y="29.8">V13</text>
<text x="68.1" y="24.1">D1N4148</text>
<text x="80.5" y="29.8" transform="rotate(-90 80.5 29.8)">7</text>
<text x="81.7" y="25.5">1</text>
<text x="44.9" y="31.3">R19</text>
<text x="69" y="34.1">3</text>
<text x="73.6" y="31.3">U6</text>
<text x="91.8" y="34.1">5</text>
<text x="157.8" y="31.3">R14</text>
<text x="26.1" y="40.3">FREQ = 50Hz</text>
<text x="44.9" y="38.6">1k</text>
<text x="91.8" y="39.9">6</text>
<text x="157.8" y="38.6">10k</text>
<text x="26.1" y="47.8">VOFF = 0</text>
<text x="69" y="45.7">2</text>
<text x="91.8" y="45.7">1</text>
<text x="114.7" y="45.8">R8</text>
<text x="168" y="42.9">VCC</text>
<text x="24.6" y="51.9">V3</text>
<text x="26.1" y="51.6">AC =</text>
<text x="65.2" y="51.6">uA741</text>
<text x="80.5" y="52.7" transform="rotate(-90 80.5 52.7)">4</text>
<text x="114.7" y="49.3">25k</text>
<text x="131.8" y="48.7">R16</text>
<text x="170.2" y="53" transform="rotate(-90 170.2 53)">7</text>
<text x="171.4" y="51.6">5</text>
<text x="210" y="48.7">C4</text>
<text x="5.8" y="57.4">VAMPL = 5mV</text>
<text x="5.8" y="54.5">VOFF = 0</text>
<text x="59.7" y="54.5">C1</text>
<text x="59.7" y="58">100nF</text>
<text x="81.7" y="54.4">2</text>
<text x="131.8" y="55.9">10k</text>
<text x="158.7" y="57.3">3</text>
<text x="163.3" y="54.5">U4</text>
<text x="181.6" y="57.3">5</text>
<text x="210" y="55.9">10nF</text>
<text x="234.6" y="57.4">VCC</text>
<text x="236.8" y="58.8" transform="rotate(-90 236.8 58.8)">7</text>
<text x="5.8" y="60.3">FREQ = 1kHz</text>
<text x="8.7" y="63.2">AC =</text>
<text x="66.6" y="61.7">D2</text>
<text x="181.6" y="63.1">6</text>
<text x="195.5" y="60.3">R20</text>
<text x="212.9" y="60.3">R21</text>
<text x="225.3" y="63.1">3</text>
<text x="230" y="60.3">U7</text>
<text x="248.2" y="63.1">5</text>
<text x="78.5" y="71.8">VEE</text>
<text x="114.7" y="69">R9</text>
<text x="131.8" y="69">R17</text>
<text x="158.7" y="68.9">2</text>
<text x="171.4" y="71.8">6</text>
<text x="181.6" y="68.9">1</text>
<text x="195.5" y="67.5">16k</text>
<text x="212.9" y="67.5">16k</text>
<text x="248.2" y="68.9">6</text>
<text x="261.2" y="68.9">Vout</text>
<text x="65.2" y="74.8">D3</text>
<text x="66.6" y="73.6">D1N4148</text>
<text x="78.2" y="74.8">VCC</text>
<text x="114.7" y="72.4">5.5k</text>
<text x="131.8" y="76.2">10k</text>
<text x="154.9" y="74.8">uA741</text>
<text x="170.2" y="75.9" transform="rotate(-90 170.2 75.9)">4</text>
<text x="225.3" y="74.7">2</text>
<text x="248.2" y="74.7">1</text>
<text x="65.2" y="82">D1N4148</text>
<text x="155.2" y="80.5">R15</text>
<text x="155.2" y="84">10k</text>
<text x="168.3" y="80.5">VEE</text>
<text x="221.5" y="80.5">uA741</text>
<text x="236.8" y="81.7" transform="rotate(-90 236.8 81.7)">4</text>
<text x="81.7" y="89.2">3</text>
<text x="114.7" y="89.2">R10</text>
<text x="227.6" y="89.2">C3</text>
<text x="31.9" y="90.7">V14</text>
<text x="44.9" y="92.1">R18</text>
<text x="69" y="95">3</text>
<text x="73.6" y="92.1">U5</text>
<text x="80.5" y="90.6" transform="rotate(-90 80.5 90.6)">7</text>
<text x="91.8" y="95">5</text>
<text x="114.7" y="92.7">25k</text>
<text x="227.6" y="92.7">10nF VEE</text>
<text x="31.9" y="101.1">FREQ = 50Hz</text>
<text x="44.9" y="99.4">1k</text>
<text x="91.8" y="100.8">6</text>
<text x="31.9" y="104.9">VAMPL = 2V</text>
<text x="59.7" y="106.6">C2</text>
<text x="69" y="106.5">2</text>
<text x="91.8" y="106.5">1</text>
<text x="31.9" y="108.6">VOFF = 0</text>
<text x="31.9" y="112.4">AC =</text>
<text x="59.7" y="110.1">100nF</text>
<text x="65.2" y="112.4">uA741</text>
<text x="80.5" y="113.5" transform="rotate(-90 80.5 113.5)">4</text>
<text x="27.5" y="118.4">V12</text>
<text x="156.4" y="115.3">VEE</text>
<text x="185.3" y="115.3">VCC</text>
<text x="5.8" y="124">VAMPL = -5mV</text>
<text x="8.7" y="121.1">VOFF = 0</text>
<text x="66.6" y="122.5">D4</text>
<text x="8.7" y="126.9">FREQ = 1kHz</text>
<text x="11.6" y="129.8">AC =</text>
<text x="81.7" y="126.8">4 -15.00V</text>
<text x="66.6" y="134.4">D1N4148</text>
<text x="78.5" y="132.7">VEE</text>
<text x="163.9" y="135.6">V10</text>
<text x="192.9" y="132.7">V11</text>
<text x="175.5" y="138.4">C5</text>
<text x="175.5" y="141.9">100nF</text>
<text x="204.5" y="138.4">C6</text>
<text x="204.5" y="141.9">100nF</text>
<text x="156.4" y="145.7">15V</text>
<text x="185.3" y="145.7">15V</text>
<text x="144.8" y="187.7">Title</text>
<text x="156.4" y="190.6">&lt;Title&gt;</text>
<text x="144.8" y="196.3">Size</text>
<text x="156.4" y="196.3">Document Number</text>
<text x="240.4" y="196.3">Rev</text>
<text x="147.7" y="199.3">A</text>
<text x="156.4" y="199.3">&lt;Doc&gt;</text>
<text x="243.3" y="199.3">&lt;RevCode&gt;</text>
<text x="144.8" y="205.1">Date:</text>
<text x="159.8" y="205.1">Sunday, December 28, 2025</text>
<text x="202.7" y="205.1">Sheet</text>
<text x="217.2" y="205.1">1</text>
<text x="225.9" y="205.1">of</text>
<text x="234.6" y="205.1">1</text>
</g>
<g font-size="2.6" fill="#fff">
<text x="81.1" y="18.3">15.00V</text>
<text x="81.1" y="28.4">15.00V</text>
<text x="40.6" y="40">0V</text>
<text x="23.2" y="44.3">0VVAMPL = 2V,</text>
<text x="63.7" y="53">-79.7</text>
<text x="69.8" y="53">2uV</text>
<text x="81.1" y="53">-15.00V</text>
<text x="170.9" y="53">15.00V</text>
<text x="191.1" y="51.6">38.85uV</text>
<text x="234.6" y="54.5">-2.493mV</text>
<text x="55" y="61.7">0V</text>
<text x="89.8" y="63.2">-60.4</text>
<text x="95.9" y="63.2">8uV</text>
<text x="205.6" y="60.3">-1.237mV</text>
<text x="144.8" y="69">587.4uV</text>
<text x="150.6" y="66">568.2uV</text>
<text x="170.9" y="76.2">-15.00V</text>
<text x="223" y="76.2">-2.512mV</text>
<text x="26.1" y="79.1">0V</text>
<text x="86.9" y="83.4">-60.48uV</text>
<text x="115.9" y="79.1">1.934mV</text>
<text x="237.4" y="84.9">-15.00V</text>
<text x="81.1" y="92.1">15.00V</text>
<text x="150.6" y="93.6">0V</text>
<text x="26.1" y="97.9">0V</text>
<text x="223" y="97.9">0V</text>
<text x="26.1" y="108">0V</text>
<text x="63.7" y="113.8">-79.72uV</text>
<text x="55" y="115.3">0V</text>
<text x="165.1" y="129.8">-15.0</text>
<text x="171.2" y="129.8">0V</text>
<text x="194" y="129.8">15.00V</text>
<text x="29" y="138.4">0V</text>
<text x="170.9" y="147.1">0V</text>
<text x="188.3" y="148.6">0V</text>
<text x="199.8" y="145.7">0V</text>
<text x="162.2" y="155.8">0V</text>
</g>
<g font-size="2.6" fill="#00c">
<text x="73.9" y="35.9">+</text>
<text x="83.1" y="35.9">OS2</text>
<text x="82.3" y="36.6" transform="rotate(-90 82.3 36.6)">V+</text>
<text x="82.8" y="41.7">OUT</text>
<text x="73.9" y="47.5">-</text>
<text x="82.3" y="47.8" transform="rotate(-90 82.3 47.8)">V-</text>
<text x="83.1" y="47.5">OS1</text>
<text x="163.6" y="59.1">+</text>
<text x="172.1" y="59.7" transform="rotate(-90 172.1 59.7)">V+</text>
<text x="172.9" y="59.1">OS2</text>
<text x="172.6" y="64.9">OUT</text>
<text x="230.2" y="64.9">+</text>
<text x="238.7" y="65.5" transform="rotate(-90 238.7 65.5)">V+</text>
<text x="239.5" y="64.9">OS2</text>
<text x="163.6" y="70.7">-</text>
<text x="172.1" y="71" transform="rotate(-90 172.1 71)">V-</text>
<text x="172.9" y="70.7">OS1</text>
<text x="239.2" y="70.7">OUT</text>
<text x="230.2" y="76.5">-</text>
<text x="238.7" y="76.7" transform="rotate(-90 238.7 76.7)">V-</text>
<text x="239.5" y="76.5">OS1</text>
<text x="73.9" y="96.8">+</text>
<text x="82.3" y="97.4" transform="rotate(-90 82.3 97.4)">V+</text>
<text x="83.1" y="96.8">OS2</text>
<text x="82.8" y="102.6">OUT</text>
<text x="73.9" y="108.3">-</text>
<text x="82.3" y="108.6" transform="rotate(-90 82.3 108.6)">V-</text>
<text x="83.1" y="108.3">OS1</text>
</g>
<g font-size="2.1">
<text x="30.4" y="2.2">5</text>
<text x="85.4" y="2.2">4</text>
<text x="140.4" y="2.2">3</text>
<text x="195.4" y="2.2">2</text>
<text x="250.4" y="2.2">1</text>
<text x=".8" y="30.1">D</text>
<text x="278.7" y="30.1">D</text>
<text x=".8" y="80.8">C</text>
<text x="278.7" y="80.8">C</text>
<text x=".8" y="131.5">B</text>
<text x="278.7" y="131.5">B</text>
<text x=".8" y="182.2">A</text>
<text x="278.7" y="182.2">A</text>
<text x="30.4" y="207.8">5</text>
<text x="85.4" y="207.8">4</text>
<text x="140.4" y="207.8">3</text>
<text x="195.4" y="207.8">2</text>
<text x="250.4" y="207.8">1</text>
</g>
<text font-size="2" fill="#faa" x="48.4" y="40.9">V</text>
<text font-size="2" fill="#5f5" x="268.4" y="75.7">V</text>
</svg>
